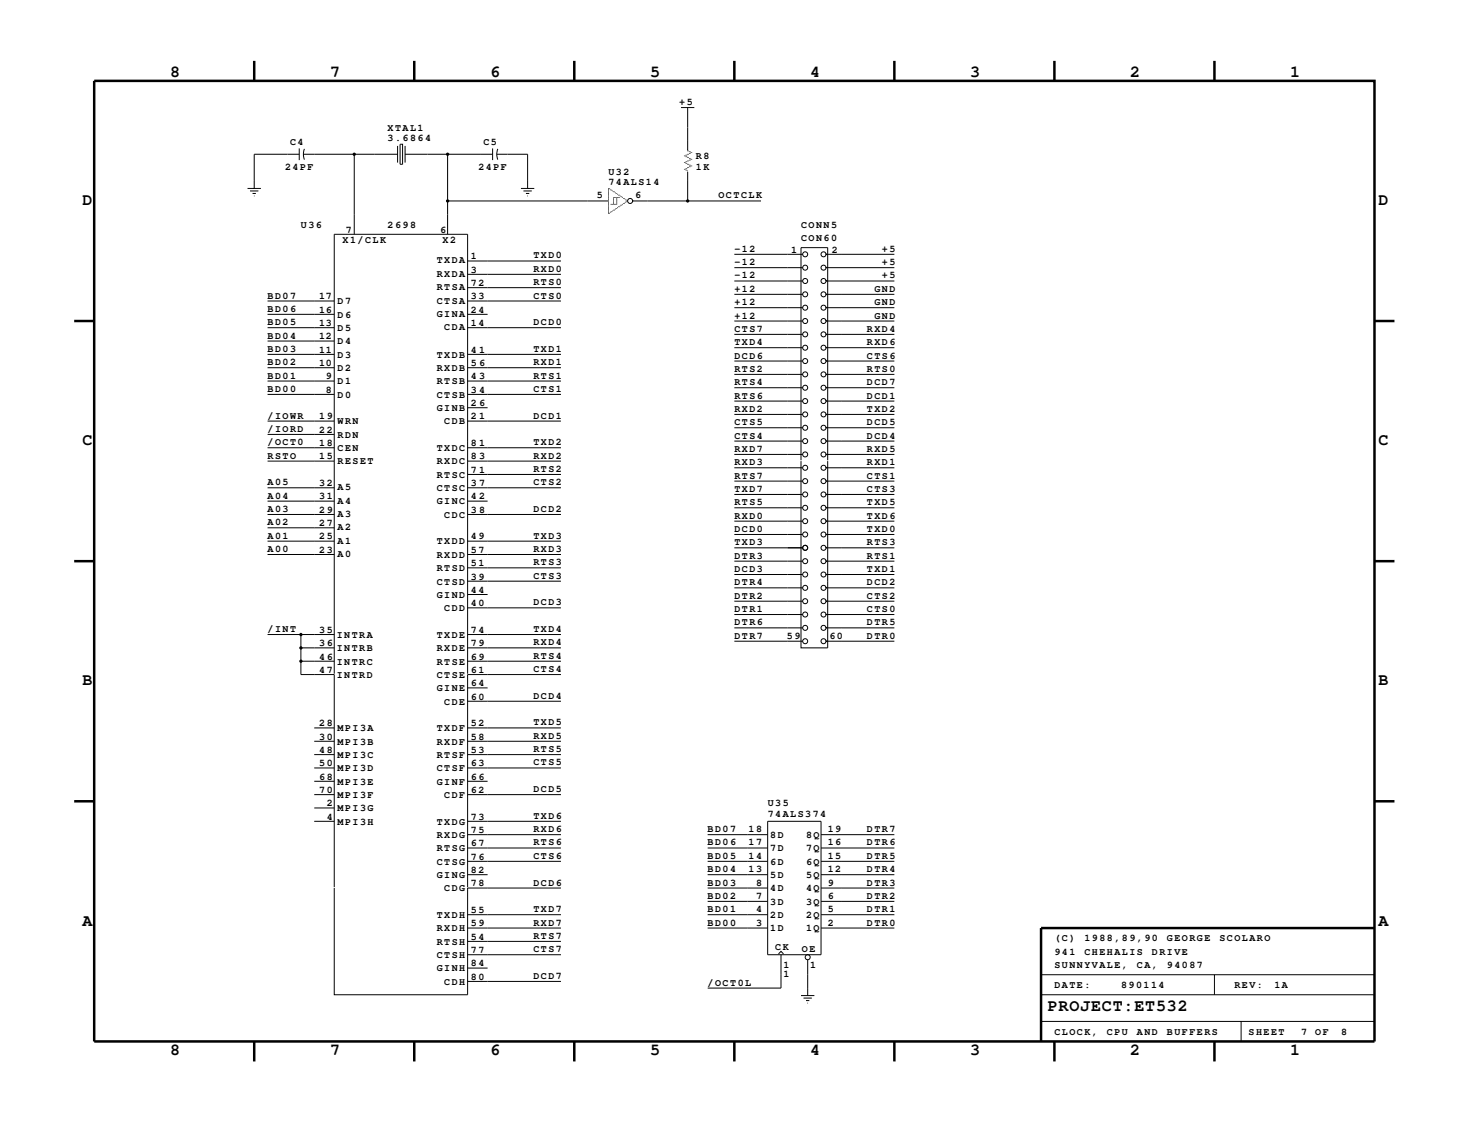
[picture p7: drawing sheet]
<svg xmlns="http://www.w3.org/2000/svg" width="279mm" height="216mm" viewBox="0 0 279 216" stroke-linecap="round" stroke-linejoin="round" font-family="sans-serif">
<g fill="none" stroke="#000" stroke-width=".48">
<path d="M17.9 15.4h243.9v182.9h-243.9zM48.4 11.6v3.8M78.9 11.6v3.8M109.4 11.6v3.8M139.9 11.6v3.8M170.3 11.6v3.8M200.8 11.6v3.8M231.3 11.6v3.8M14.1 61.1h3.8M261.8 61.1h3.8M14.1 106.8h3.8M261.8 106.8h3.8"/>
<path d="M14.1 152.6h3.8M261.8 152.6h3.8M261.8 176.7h-63.5v21.6M48.4 198.3v3.8M78.9 198.3v3.8M109.4 198.3v3.8M139.9 198.3v3.8M170.3 198.3v3.8M200.8 198.3v3.8M231.3 198.3v3.8"/>
</g>
<g fill="none" stroke="#000" stroke-width=".19">
<path d="M47.1 35.9h2.6M47.6 36.4h1.6M48.1 36.8h.6M57 28.3v2.2M57 29.4h-8.6v6.5M57.8 29.4h17.9M58 28.3a2.86 2.86 0 0 0 0 2.1M67.5 29.4v15.2M75.7 27.8v3.2M76.2 27.5h.5v3.8h-.5zM77.2 29.4h16.6M77.2 27.8v3.2"/>
<path d="M85.2 29.4v15.2M85.2 38.3h30.5M93.8 28.3v2.2M94.6 29.4h5.9v6.5M94.8 28.3a2.86 2.86 0 0 0 0 2.1M99.2 35.9h2.6M99.7 36.4h1.6M100.2 36.8h.6M120.5 38.3a.48 .48 0 0 0-.6-.5 .48 .48 0 0 0-.3 .8 .48 .48 0 0 0 .8-.1l.1-.2h24.4M129.7 20.5h2.5M131 20.5v8.1M131 32.7v5.6"/>
<path d="M51 59.8h12.7M51 57.3h12.7M89.1 59.8h3.8M89.1 57.3h17.7M89.1 54.8h17.7M89.1 52.2h17.7M89.1 49.7h17.7M139.9 58.6h13M139.9 56h13M139.9 53.5h13M139.9 51h13M139.9 48.4h13"/>
<path d="M157.3 58.6a.48 .48 0 0 0-.6-.5 .48 .48 0 0 0-.2 .8 .48 .48 0 0 0 .8-.1v-.2h13M157.3 56a.48 .48 0 0 0-.6-.4 .48 .48 0 0 0-.2 .7 .48 .48 0 0 0 .8 0v-.3h13M157.3 53.5a.48 .48 0 0 0-.6-.4 .48 .48 0 0 0-.2 .7 .48 .48 0 0 0 .8-.1v-.2h13M157.3 51a.48 .48 0 0 0-.6-.5 .48 .48 0 0 0-.2 .8 .48 .48 0 0 0 .8-.1v-.2h13M157.3 48.4a.48 .48 0 0 0-.6-.4 .48 .48 0 0 0-.2 .7 .48 .48 0 0 0 .8 0v-.3h13M51 75.1h12.7M51 72.5h12.7M51 70h12.7M51 67.5h12.7M51 64.9h12.7M51 62.4h12.7M89.1 75.1h17.7"/>
<path d="M89.1 72.5h17.7M89.1 70h17.7M89.1 67.5h17.7M89.1 62.4h17.7M89.1 77.6h3.8M139.9 78.9h13M139.9 76.4h13M139.9 73.8h13M139.9 71.3h13M139.9 68.7h13M139.9 66.2h13M139.9 63.7h13"/>
<path d="M139.9 61.1h13M157.3 78.9a.48 .48 0 0 0-.6-.4 .48 .48 0 0 0-.2 .7 .48 .48 0 0 0 .8-.1v-.2h13M157.3 76.4a.48 .48 0 0 0-.6-.5 .48 .48 0 0 0-.2 .8 .48 .48 0 0 0 .8-.1v-.2h13M157.3 73.8a.48 .48 0 0 0-.6-.4 .48 .48 0 0 0-.2 .7 .48 .48 0 0 0 .8 0v-.3h13M157.3 71.3a.48 .48 0 0 0-.6-.5 .48 .48 0 0 0-.2 .8 .48 .48 0 0 0 .8-.1v-.2h13M157.3 68.7a.48 .48 0 0 0-.6-.4 .48 .48 0 0 0-.2 .7 .48 .48 0 0 0 .8 0v-.3h13M157.3 66.2a.48 .48 0 0 0-.6-.4 .48 .48 0 0 0-.2 .7 .48 .48 0 0 0 .8-.1v-.2h13M157.3 63.7a.48 .48 0 0 0-.6-.5 .48 .48 0 0 0-.2 .8 .48 .48 0 0 0 .8-.1v-.2h13M157.3 61.1a.48 .48 0 0 0-.6-.4 .48 .48 0 0 0-.2 .7 .48 .48 0 0 0 .8 0v-.3h13M51 87.8h12.7M51 85.2h12.7M51 82.7h12.7"/>
<path d="M51 80.2h12.7M51 97.9h12.7M51 95.4h12.7M51 92.9h12.7M89.1 87.8h17.7M89.1 85.2h17.7M89.1 80.2h17.7M89.1 97.9h17.7M89.1 95.4h3.8M89.1 92.9h17.7M89.1 90.3h17.7M139.9 99.2h13"/>
<path d="M139.9 96.7h13M139.9 94.1h13M139.9 91.6h13M139.9 89.1h13M139.9 86.5h13M139.9 84h13M139.9 81.4h13M152.6 87.8v35.5h5v-35.5M152.6 87.6v-40.5h5v40.5M157.3 99.2a.48 .48 0 0 0-.6-.4 .48 .48 0 0 0-.2 .7 .48 .48 0 0 0 .8 0v-.3h13M157.3 96.7a.48 .48 0 0 0-.6-.5 .48 .48 0 0 0-.2 .8 .48 .48 0 0 0 .8-.1v-.2h13M157.3 94.1a.48 .48 0 0 0-.6-.4 .48 .48 0 0 0-.2 .7 .48 .48 0 0 0 .8 0v-.3h13"/>
<path d="M157.3 91.6a.48 .48 0 0 0-.6-.4 .48 .48 0 0 0-.2 .7 .48 .48 0 0 0 .8-.1v-.2h13M157.3 89.1a.48 .48 0 0 0-.6-.5 .48 .48 0 0 0-.2 .8 .48 .48 0 0 0 .8-.1v-.2h13M157.3 86.5a.48 .48 0 0 0-.6-.4 .48 .48 0 0 0-.2 .7 .48 .48 0 0 0 .8 0v-.3h13M157.3 84a.48 .48 0 0 0-.6-.5 .48 .48 0 0 0-.2 .8 .48 .48 0 0 0 .8-.1v-.2h13M157.3 81.4a.48 .48 0 0 0-.6-.4 .48 .48 0 0 0-.2 .7 .48 .48 0 0 0 .8 0v-.3h13M51 105.6h12.7M51 103h12.7M51 100.5h12.7M89.1 105.6h17.7M89.1 103h17.7M89.1 115.7h17.7M89.1 110.6h17.7"/>
<path d="M89.1 108.1h17.7M89.1 113.2h3.8M139.9 119.5h13M139.9 117h13M139.9 114.5h13M139.9 111.9h13M139.9 109.4h13M139.9 106.8h13M139.9 104.3h13M139.9 101.8h13M157.3 104.3a.48 .48 0 0 0-.6-.4 .48 .48 0 0 0-.2 .7 .48 .48 0 0 0 .8-.1v-.2h13M157.3 101.8a.48 .48 0 0 0-.6-.5 .48 .48 0 0 0-.2 .8 .48 .48 0 0 0 .8-.1v-.2h13"/>
<path d="M157.3 109.4a.48 .48 0 0 0-.6-.5 .48 .48 0 0 0-.2 .8 .48 .48 0 0 0 .8-.1v-.2h13M157.3 111.9a.48 .48 0 0 0-.6-.4 .48 .48 0 0 0-.2 .7 .48 .48 0 0 0 .8 0v-.3h13M157.3 114.5a.48 .48 0 0 0-.6-.5 .48 .48 0 0 0-.2 .8 .48 .48 0 0 0 .8-.1v-.2h13M157.3 117a.48 .48 0 0 0-.6-.4 .48 .48 0 0 0-.2 .7 .48 .48 0 0 0 .8-.1v-.2h13M157.3 119.5a.48 .48 0 0 0-.6-.4 .48 .48 0 0 0-.2 .7 .48 .48 0 0 0 .8 0v-.3h13M157.3 106.8a.48 .48 0 0 0-.6-.4 .48 .48 0 0 0-.2 .7 .48 .48 0 0 0 .8 0v-.3h13M51 120.8h12.7M57.3 120.8v5.1M57.3 125.9v2.5h6.4v40.5M57.3 123.3h6.4M57.3 125.9h6.4M59.8 138.6h3.9"/>
<path d="M63.7 128.3v-83.7h25.4v83.7M89.1 123.3h17.7M89.1 125.9h17.7M89.1 120.8h17.7M89.1 133.5h17.7M89.1 138.6h17.7M89.1 131h3.8M106.8 128.4h-17.7v40.5M139.9 122.1h13M157.3 122.1a.48 .48 0 0 0-.6-.5 .48 .48 0 0 0-.2 .8 .48 .48 0 0 0 .8-.1v-.2h13M59.8 151.3h3.9M59.8 146.2h3.9"/>
<path d="M59.8 143.7h3.9M59.8 141.1h3.9M59.8 156.4h3.9M59.8 148.7h3.9M59.8 153.8h3.9M89.1 151.3h17.7M89.1 146.2h17.7M89.1 143.7h17.7M89.1 141.1h17.7M89.1 158.9h17.7M89.1 156.4h17.7M89.1 148.7h3.8"/>
<path d="M134.8 158.9h11.4M146.2 156.4h10.2v25.4h-10.2zM156.4 158.9h13.9M63.7 169.1v20.3h25.4v-20.3h17.7M89.1 164h17.7M89.1 161.4h17.7M89.1 179.2h17.7M89.1 176.7h17.7M89.1 174.1h17.7M89.1 166.5h3.8M134.8 169.1h11.4M134.8 164h11.4"/>
<path d="M134.8 161.4h11.4M134.8 176.7h11.4M134.8 174.1h11.4M134.8 171.6h11.4M134.8 166.5h11.4M156.4 169.1h13.9M156.4 164h13.9M156.4 161.4h13.9M156.4 176.7h13.9M156.4 174.1h13.9M156.4 171.6h13.9M156.4 166.5h13.9"/>
<path d="M89.1 186.8h17.7M89.1 181.8h17.7M89.1 184.3h3.8M148.3 181.6l.4-.5 .5 .5M148.7 181.8v6.3h-13.9M152.6 189.5h2.5M153 190h1.6M153.5 190.5h.6M153.8 182.7v6.8M198.3 194.5h63.5M198.3 189.4h63.5M198.3 185.6h63.5"/>
<path d="M231.3 185.6v3.8M236.4 194.5v3.8"/>
<circle cx="153.4" cy="53.5" r=".48"/>
<circle cx="153.4" cy="56" r=".48"/>
<circle cx="153.4" cy="58.6" r=".48"/>
<circle cx="153.4" cy="48.4" r=".48"/>
<circle cx="153.4" cy="51" r=".48"/>
<circle cx="153.4" cy="61.1" r=".48"/>
<circle cx="153.4" cy="63.7" r=".48"/>
<circle cx="153.4" cy="66.2" r=".48"/>
<circle cx="153.4" cy="78.9" r=".48"/>
<circle cx="153.4" cy="73.8" r=".48"/>
<circle cx="153.4" cy="71.3" r=".48"/>
<circle cx="153.4" cy="68.7" r=".48"/>
<circle cx="153.4" cy="76.4" r=".48"/>
<circle cx="153.4" cy="91.6" r=".48"/>
<circle cx="153.4" cy="94.1" r=".48"/>
<circle cx="153.4" cy="84" r=".48"/>
<circle cx="153.4" cy="99.2" r=".48"/>
<circle cx="153.4" cy="89.1" r=".48"/>
<circle cx="153.4" cy="86.5" r=".48"/>
<circle cx="153.4" cy="81.4" r=".48"/>
<circle cx="153.4" cy="96.7" r=".48"/>
<circle cx="153.4" cy="117" r=".48"/>
<circle cx="153.4" cy="101.8" r=".48"/>
<circle cx="153.4" cy="104.3" r=".48"/>
<circle cx="153.4" cy="111.9" r=".48"/>
<circle cx="153.4" cy="119.5" r=".48"/>
<circle cx="153.4" cy="114.5" r=".48"/>
<circle cx="153.4" cy="106.8" r=".48"/>
<circle cx="153.4" cy="109.4" r=".48"/>
<circle cx="153.4" cy="122.1" r=".48"/>
<circle cx="153.8" cy="182.2" r=".48"/>
</g>
<g fill="#000">
<circle cx="48.4" cy="37.3" r=".08"/>
<circle cx="67.5" cy="29.4" r=".32"/>
<circle cx="85.2" cy="38.3" r=".32"/>
<circle cx="85.2" cy="29.4" r=".32"/>
<circle cx="100.5" cy="37.3" r=".08"/>
<circle cx="115.7" cy="38.3" r=".08"/>
<circle cx="115.9" cy="36.2" r=".08"/>
<circle cx="115.9" cy="36.5" r=".08"/>
<circle cx="115.9" cy="37.1" r=".08"/>
<circle cx="115.9" cy="38.4" r=".08"/>
<circle cx="115.9" cy="35.9" r=".08"/>
<circle cx="115.9" cy="36" r=".08"/>
<circle cx="115.9" cy="36.4" r=".08"/>
<circle cx="115.9" cy="36.7" r=".08"/>
<circle cx="115.9" cy="36.8" r=".08"/>
<circle cx="115.9" cy="37" r=".08"/>
<circle cx="115.9" cy="37.3" r=".08"/>
<circle cx="115.9" cy="37.5" r=".08"/>
<circle cx="115.9" cy="37.6" r=".08"/>
<circle cx="115.9" cy="37.9" r=".08"/>
<circle cx="115.9" cy="38.1" r=".08"/>
<circle cx="115.9" cy="38.3" r=".08"/>
<circle cx="115.9" cy="38.6" r=".08"/>
<circle cx="115.9" cy="38.7" r=".08"/>
<circle cx="115.9" cy="38.9" r=".08"/>
<circle cx="115.9" cy="39.1" r=".08"/>
<circle cx="115.9" cy="39.2" r=".08"/>
<circle cx="115.9" cy="39.4" r=".08"/>
<circle cx="115.9" cy="39.5" r=".08"/>
<circle cx="115.9" cy="39.7" r=".08"/>
<circle cx="115.9" cy="39.8" r=".08"/>
<circle cx="115.9" cy="37.8" r=".08"/>
<circle cx="116" cy="35.9" r=".08"/>
<circle cx="116.2" cy="36" r=".08"/>
<circle cx="116.4" cy="36.2" r=".08"/>
<circle cx="116.4" cy="38.9" r=".08"/>
<circle cx="116.5" cy="38.9" r=".08"/>
<circle cx="116.5" cy="36.2" r=".08"/>
<circle cx="116.7" cy="36.4" r=".08"/>
<circle cx="116.7" cy="38.9" r=".08"/>
<circle cx="116.8" cy="36.5" r=".08"/>
<circle cx="116.8" cy="37.6" r=".08"/>
<circle cx="116.8" cy="37.9" r=".08"/>
<circle cx="116.8" cy="38.6" r=".08"/>
<circle cx="116.8" cy="38.7" r=".08"/>
<circle cx="116.8" cy="38.9" r=".08"/>
<circle cx="116.8" cy="37.8" r=".08"/>
<circle cx="116.8" cy="38.1" r=".08"/>
<circle cx="116.8" cy="38.3" r=".08"/>
<circle cx="116.8" cy="38.4" r=".08"/>
<circle cx="117" cy="38.9" r=".08"/>
<circle cx="117" cy="36.5" r=".08"/>
<circle cx="117" cy="37.6" r=".08"/>
<circle cx="117.2" cy="38.9" r=".08"/>
<circle cx="117.2" cy="39.8" r=".08"/>
<circle cx="117.2" cy="36.7" r=".08"/>
<circle cx="117.2" cy="37.6" r=".08"/>
<circle cx="117.3" cy="38.9" r=".08"/>
<circle cx="117.3" cy="36.8" r=".08"/>
<circle cx="117.3" cy="39.7" r=".08"/>
<circle cx="117.3" cy="37.6" r=".08"/>
<circle cx="117.5" cy="39.7" r=".08"/>
<circle cx="117.5" cy="37.6" r=".08"/>
<circle cx="117.5" cy="38.3" r=".08"/>
<circle cx="117.5" cy="38.4" r=".08"/>
<circle cx="117.5" cy="38.6" r=".08"/>
<circle cx="117.5" cy="38.9" r=".08"/>
<circle cx="117.5" cy="36.8" r=".08"/>
<circle cx="117.5" cy="37.8" r=".08"/>
<circle cx="117.5" cy="37.9" r=".08"/>
<circle cx="117.5" cy="38.1" r=".08"/>
<circle cx="117.5" cy="38.7" r=".08"/>
<circle cx="117.6" cy="37" r=".08"/>
<circle cx="117.6" cy="39.5" r=".08"/>
<circle cx="117.6" cy="37.6" r=".08"/>
<circle cx="117.8" cy="37.6" r=".08"/>
<circle cx="117.8" cy="37.1" r=".08"/>
<circle cx="117.8" cy="39.4" r=".08"/>
<circle cx="118" cy="39.4" r=".08"/>
<circle cx="118" cy="37.6" r=".08"/>
<circle cx="118" cy="37.1" r=".08"/>
<circle cx="118.1" cy="39.2" r=".08"/>
<circle cx="118.1" cy="37.3" r=".08"/>
<circle cx="118.3" cy="37.5" r=".08"/>
<circle cx="118.3" cy="39.1" r=".08"/>
<circle cx="118.4" cy="37.5" r=".08"/>
<circle cx="118.4" cy="39.1" r=".08"/>
<circle cx="118.6" cy="38.9" r=".08"/>
<circle cx="118.6" cy="37.6" r=".08"/>
<circle cx="118.7" cy="37.8" r=".08"/>
<circle cx="118.7" cy="38.7" r=".08"/>
<circle cx="118.9" cy="37.8" r=".08"/>
<circle cx="118.9" cy="38.7" r=".08"/>
<circle cx="119.1" cy="38.6" r=".08"/>
<circle cx="119.1" cy="37.9" r=".08"/>
<circle cx="119.2" cy="38.1" r=".08"/>
<circle cx="119.2" cy="38.4" r=".08"/>
<circle cx="119.4" cy="38.1" r=".08"/>
<circle cx="119.4" cy="38.4" r=".08"/>
<circle cx="119.5" cy="38.3" r=".08"/>
<circle cx="130.3" cy="31" r=".08"/>
<circle cx="130.3" cy="29.7" r=".08"/>
<circle cx="130.3" cy="32.2" r=".08"/>
<circle cx="130.5" cy="32.2" r=".08"/>
<circle cx="130.5" cy="29.7" r=".08"/>
<circle cx="130.5" cy="31" r=".08"/>
<circle cx="130.7" cy="30.8" r=".08"/>
<circle cx="130.7" cy="32.1" r=".08"/>
<circle cx="130.7" cy="29.5" r=".08"/>
<circle cx="130.7" cy="29.8" r=".08"/>
<circle cx="130.7" cy="31.1" r=".08"/>
<circle cx="130.7" cy="32.4" r=".08"/>
<circle cx="130.8" cy="32.4" r=".08"/>
<circle cx="130.8" cy="32.1" r=".08"/>
<circle cx="130.8" cy="30.8" r=".08"/>
<circle cx="130.8" cy="31.1" r=".08"/>
<circle cx="130.8" cy="29.5" r=".08"/>
<circle cx="130.8" cy="29.8" r=".08"/>
<circle cx="131" cy="38.3" r=".32"/>
<circle cx="131" cy="30" r=".08"/>
<circle cx="131" cy="30.6" r=".08"/>
<circle cx="131" cy="28.6" r=".08"/>
<circle cx="131" cy="28.7" r=".08"/>
<circle cx="131" cy="29.4" r=".08"/>
<circle cx="131" cy="31.9" r=".08"/>
<circle cx="131" cy="31.3" r=".08"/>
<circle cx="131" cy="32.5" r=".08"/>
<circle cx="131.1" cy="31.9" r=".08"/>
<circle cx="131.1" cy="30.6" r=".08"/>
<circle cx="131.1" cy="28.7" r=".08"/>
<circle cx="131.1" cy="31.3" r=".08"/>
<circle cx="131.1" cy="29.4" r=".08"/>
<circle cx="131.1" cy="30" r=".08"/>
<circle cx="131.3" cy="29.2" r=".08"/>
<circle cx="131.3" cy="30.2" r=".08"/>
<circle cx="131.3" cy="31.7" r=".08"/>
<circle cx="131.3" cy="28.9" r=".08"/>
<circle cx="131.3" cy="31.4" r=".08"/>
<circle cx="131.3" cy="30.5" r=".08"/>
<circle cx="131.4" cy="31.4" r=".08"/>
<circle cx="131.4" cy="29.2" r=".08"/>
<circle cx="131.4" cy="30.2" r=".08"/>
<circle cx="131.4" cy="31.7" r=".08"/>
<circle cx="131.4" cy="28.9" r=".08"/>
<circle cx="131.4" cy="30.5" r=".08"/>
<circle cx="131.6" cy="29.1" r=".08"/>
<circle cx="131.6" cy="30.3" r=".08"/>
<circle cx="131.6" cy="31.6" r=".08"/>
<circle cx="131.8" cy="29.1" r=".08"/>
<circle cx="131.8" cy="31.6" r=".08"/>
<circle cx="131.8" cy="30.3" r=".08"/>
<circle cx="115.9" cy="40.6" r=".08"/>
<circle cx="115.9" cy="40" r=".08"/>
<circle cx="115.9" cy="40.2" r=".08"/>
<circle cx="115.9" cy="40.5" r=".08"/>
<circle cx="115.9" cy="40.3" r=".08"/>
<circle cx="116" cy="40.6" r=".08"/>
<circle cx="116.2" cy="40.5" r=".08"/>
<circle cx="116.4" cy="40.3" r=".08"/>
<circle cx="116.5" cy="40.3" r=".08"/>
<circle cx="116.7" cy="40.2" r=".08"/>
<circle cx="116.8" cy="40" r=".08"/>
<circle cx="117" cy="40" r=".08"/>
<circle cx="57.3" cy="123.3" r=".32"/>
<circle cx="57.3" cy="120.8" r=".32"/>
<circle cx="57.3" cy="125.9" r=".32"/>
<circle cx="153.8" cy="191" r=".08"/>
</g>
<g font-size="3.2">
<text x="32.4" y="14.6">8</text>
<text x="62.9" y="14.6">7</text>
<text x="93.3" y="14.6">6</text>
<text x="123.8" y="14.6">5</text>
<text x="154.3" y="14.6">4</text>
<text x="184.8" y="14.6">3</text>
<text x="215.3" y="14.6">2</text>
<text x="245.7" y="14.6">1</text>
<text x="15.7" y="39.1">D</text>
<text x="262.6" y="39.1">D</text>
<text x="15.7" y="84.8">C</text>
<text x="262.6" y="84.8">C</text>
<text x="15.7" y="130.5">B</text>
<text x="262.6" y="130.5">B</text>
<text x="15.7" y="176.2">A</text>
<text x="262.6" y="176.2">A</text>
<text x="199.5" y="192.6">PROJECT:ET532</text>
<text x="32.4" y="200.8">8</text>
<text x="62.9" y="200.8">7</text>
<text x="93.3" y="200.8">6</text>
<text x="123.8" y="200.8">5</text>
<text x="154.3" y="200.8">4</text>
<text x="184.8" y="200.8">3</text>
<text x="215.3" y="200.8">2</text>
<text x="245.7" y="200.8">1</text>
</g>
<g font-size="1.9">
<text x="129.4" y="20">+5</text>
<text x="55.2" y="27.6">C4</text>
<text x="73.8" y="24.9">XTAL1</text>
<text x="73.8" y="26.8">3.6864</text>
<text x="92.1" y="27.6">C5</text>
<text x="54.3" y="32.4">24PF</text>
<text x="91.1" y="32.4">24PF</text>
<text x="115.9" y="35.2">74ALS14</text>
<text x="115.9" y="33.3">U32</text>
<text x="132.6" y="30.3">R8</text>
<text x="132.6" y="32.4">1K</text>
<text x="113.7" y="37.8">5</text>
<text x="121" y="37.8">6</text>
<text x="136.8" y="37.8">OCTCLK</text>
<text x="57.3" y="43.3">U36</text>
<text x="65.2" y="46.4">X1/CLK</text>
<text x="65.9" y="44.3">7</text>
<text x="73.8" y="43.3">2698</text>
<text x="83.8" y="44.3">6</text>
<text x="84.3" y="46.4">X2</text>
<text x="139.9" y="47.9">-12</text>
<text x="152.6" y="45.9">CON60</text>
<text x="152.6" y="43.3">CONN5</text>
<text x="168" y="47.9">+5</text>
<text x="83.2" y="50.2">TXDA</text>
<text x="83.2" y="52.7">RXDA</text>
<text x="89.7" y="49.4">1</text>
<text x="89.7" y="51.9">3</text>
<text x="101.6" y="49.2">TXD0</text>
<text x="101.6" y="51.8">RXD0</text>
<text x="139.9" y="53">-12</text>
<text x="139.9" y="50.5">-12</text>
<text x="150.7" y="48.1">1</text>
<text x="158.4" y="48.1">2</text>
<text x="168" y="50.5">+5</text>
<text x="168" y="53">+5</text>
<text x="51" y="56.8">BD07</text>
<text x="51" y="59.4">BD06</text>
<text x="60.8" y="57">17</text>
<text x="60.8" y="59.5">16</text>
<text x="64.3" y="57.9">D7</text>
<text x="83.2" y="55.2">RTSA</text>
<text x="83.2" y="57.8">CTSA</text>
<text x="89.7" y="54.5">72</text>
<text x="89.7" y="57">33</text>
<text x="89.7" y="59.5">24</text>
<text x="101.6" y="54.3">RTS0</text>
<text x="101.6" y="56.8">CTS0</text>
<text x="139.9" y="58.1">+12</text>
<text x="139.9" y="55.6">+12</text>
<text x="166.5" y="58.1">GND</text>
<text x="166.5" y="55.6">GND</text>
<text x="51" y="61.9">BD05</text>
<text x="51" y="64.5">BD04</text>
<text x="60.8" y="62.1">13</text>
<text x="60.8" y="64.6">12</text>
<text x="64.3" y="60.5">D6</text>
<text x="64.3" y="63">D5</text>
<text x="64.3" y="65.6">D4</text>
<text x="83.2" y="60.3">GINA</text>
<text x="84.6" y="62.9">CDA</text>
<text x="89.7" y="62.1">14</text>
<text x="101.6" y="61.9">DCD0</text>
<text x="139.9" y="60.6">+12</text>
<text x="139.9" y="63.2">CTS7</text>
<text x="139.9" y="65.7">TXD4</text>
<text x="165.1" y="65.7">RXD6</text>
<text x="165.1" y="63.2">RXD4</text>
<text x="166.5" y="60.6">GND</text>
<text x="51" y="67">BD03</text>
<text x="51" y="69.5">BD02</text>
<text x="60.8" y="67.2">11</text>
<text x="60.8" y="69.7">10</text>
<text x="64.3" y="68.1">D3</text>
<text x="64.3" y="70.6">D2</text>
<text x="83.2" y="68.1">TXDB</text>
<text x="83.2" y="70.6">RXDB</text>
<text x="89.7" y="67.2">4</text>
<text x="89.7" y="69.7">5</text>
<text x="91.3" y="67.2">1</text>
<text x="91.3" y="69.7">6</text>
<text x="101.6" y="67">TXD1</text>
<text x="101.6" y="69.5">RXD1</text>
<text x="139.9" y="68.3">DCD6</text>
<text x="139.9" y="70.8">RTS2</text>
<text x="165.1" y="68.3">CTS6</text>
<text x="165.1" y="70.8">RTS0</text>
<text x="51" y="72.1">BD01</text>
<text x="51" y="74.6">BD00</text>
<text x="62.1" y="72.2">9</text>
<text x="62.1" y="74.8">8</text>
<text x="64.3" y="73.2">D1</text>
<text x="64.3" y="75.7">D0</text>
<text x="83.2" y="73.2">RTSB</text>
<text x="83.2" y="75.7">CTSB</text>
<text x="89.7" y="72.2">4</text>
<text x="89.7" y="74.8">3</text>
<text x="89.7" y="77.3">2</text>
<text x="91.3" y="72.2">3</text>
<text x="91.3" y="74.8">4</text>
<text x="91.3" y="77.3">6</text>
<text x="101.6" y="74.6">CTS1</text>
<text x="101.6" y="72.1">RTS1</text>
<text x="139.9" y="73.3">RTS4</text>
<text x="139.9" y="75.9">RTS6</text>
<text x="165.1" y="75.9">DCD1</text>
<text x="165.1" y="73.3">DCD7</text>
<text x="51" y="82.2">/IORD</text>
<text x="51" y="79.7">/IOWR</text>
<text x="60.8" y="79.9">19</text>
<text x="60.8" y="82.4">22</text>
<text x="64.3" y="80.8">WRN</text>
<text x="64.3" y="83.3">RDN</text>
<text x="83.2" y="78.3">GINB</text>
<text x="84.6" y="80.8">CDB</text>
<text x="89.7" y="79.9">2</text>
<text x="91.3" y="79.9">1</text>
<text x="101.6" y="79.7">DCD1</text>
<text x="139.9" y="81">CTS5</text>
<text x="139.9" y="83.5">CTS4</text>
<text x="139.9" y="78.4">RXD2</text>
<text x="165.1" y="81">DCD5</text>
<text x="165.1" y="78.4">TXD2</text>
<text x="165.1" y="83.5">DCD4</text>
<text x="51" y="84.8">/OCT0</text>
<text x="51" y="87.3">RSTO</text>
<text x="60.8" y="84.9">18</text>
<text x="60.8" y="87.5">15</text>
<text x="64.3" y="85.9">CEN</text>
<text x="64.3" y="88.4">RESET</text>
<text x="83.2" y="85.9">TXDC</text>
<text x="83.2" y="88.4">RXDC</text>
<text x="89.7" y="84.9">8</text>
<text x="89.7" y="87.5">8</text>
<text x="91.3" y="84.9">1</text>
<text x="91.3" y="87.5">3</text>
<text x="101.6" y="84.8">TXD2</text>
<text x="101.6" y="87.3">RXD2</text>
<text x="101.6" y="89.9">RTS2</text>
<text x="139.9" y="86">RXD7</text>
<text x="139.9" y="88.6">RXD3</text>
<text x="165.1" y="88.6">RXD1</text>
<text x="165.1" y="86">RXD5</text>
<text x="51" y="94.9">A04</text>
<text x="51" y="92.4">A05</text>
<text x="60.8" y="92.6">32</text>
<text x="60.8" y="95.1">31</text>
<text x="64.3" y="93.3">A5</text>
<text x="64.3" y="95.9">A4</text>
<text x="83.2" y="91">RTSC</text>
<text x="83.2" y="93.5">CTSC</text>
<text x="89.7" y="90">7</text>
<text x="89.7" y="92.6">3</text>
<text x="89.7" y="95.1">4</text>
<text x="91.3" y="90">1</text>
<text x="91.3" y="92.6">7</text>
<text x="91.3" y="95.1">2</text>
<text x="101.6" y="92.4">CTS2</text>
<text x="139.9" y="91.1">RTS7</text>
<text x="139.9" y="93.7">TXD7</text>
<text x="165.1" y="93.7">CTS3</text>
<text x="165.1" y="91.1">CTS1</text>
<text x="51" y="100">A02</text>
<text x="51" y="97.5">A03</text>
<text x="60.8" y="97.6">29</text>
<text x="60.8" y="100.2">27</text>
<text x="64.3" y="98.4">A3</text>
<text x="64.3" y="101">A2</text>
<text x="83.2" y="96">GINC</text>
<text x="84.6" y="98.6">CDC</text>
<text x="89.7" y="97.6">3</text>
<text x="91.3" y="97.6">8</text>
<text x="101.6" y="97.5">DCD2</text>
<text x="139.9" y="96.2">RTS5</text>
<text x="139.9" y="98.7">RXD0</text>
<text x="139.9" y="101.3">DCD0</text>
<text x="165.1" y="101.3">TXD0</text>
<text x="165.1" y="98.7">TXD6</text>
<text x="165.1" y="96.2">TXD5</text>
<text x="51" y="105.1">A00</text>
<text x="51" y="102.6">A01</text>
<text x="60.8" y="102.7">25</text>
<text x="60.8" y="105.3">23</text>
<text x="64.3" y="103.5">A1</text>
<text x="64.3" y="106">A0</text>
<text x="83.2" y="103.7">TXDD</text>
<text x="83.2" y="106.2">RXDD</text>
<text x="89.7" y="102.7">49</text>
<text x="89.7" y="105.3">57</text>
<text x="89.7" y="107.8">51</text>
<text x="101.6" y="102.6">TXD3</text>
<text x="101.6" y="105.1">RXD3</text>
<text x="101.6" y="107.6">RTS3</text>
<text x="139.9" y="103.8">TXD3</text>
<text x="139.9" y="106.4">DTR3</text>
<text x="165.1" y="106.4">RTS1</text>
<text x="165.1" y="103.8">RTS3</text>
<text x="83.2" y="108.7">RTSD</text>
<text x="83.2" y="111.3">CTSD</text>
<text x="83.2" y="113.8">GIND</text>
<text x="89.7" y="110.3">39</text>
<text x="89.7" y="112.9">44</text>
<text x="101.6" y="110.2">CTS3</text>
<text x="139.9" y="108.9">DCD3</text>
<text x="139.9" y="111.4">DTR4</text>
<text x="139.9" y="114">DTR2</text>
<text x="165.1" y="114">CTS2</text>
<text x="165.1" y="111.4">DCD2</text>
<text x="165.1" y="108.9">TXD1</text>
<text x="84.6" y="116.4">CDD</text>
<text x="89.7" y="115.4">40</text>
<text x="101.6" y="115.3">DCD3</text>
<text x="139.9" y="116.5">DTR1</text>
<text x="139.9" y="119.1">DTR6</text>
<text x="165.1" y="119.1">DTR5</text>
<text x="165.1" y="116.5">CTS0</text>
<text x="51" y="120.3">/INT</text>
<text x="60.8" y="120.5">35</text>
<text x="60.8" y="123">36</text>
<text x="60.8" y="125.6">46</text>
<text x="64.1" y="121.4">INTRA</text>
<text x="64.1" y="124">INTRB</text>
<text x="83.2" y="121.4">TXDE</text>
<text x="83.2" y="124">RXDE</text>
<text x="89.7" y="120.5">74</text>
<text x="89.7" y="123">79</text>
<text x="89.7" y="125.6">69</text>
<text x="101.6" y="120.3">TXD4</text>
<text x="101.6" y="122.9">RXD4</text>
<text x="101.6" y="125.4">RTS4</text>
<text x="139.9" y="121.6">DTR7</text>
<text x="149.9" y="121.6">59</text>
<text x="158" y="121.6">60</text>
<text x="165.1" y="121.6">DTR0</text>
<text x="60.8" y="128.1">47</text>
<text x="64.1" y="126.5">INTRC</text>
<text x="64.1" y="129.1">INTRD</text>
<text x="83.2" y="126.5">RTSE</text>
<text x="83.2" y="129.1">CTSE</text>
<text x="83.2" y="131.6">GINE</text>
<text x="89.7" y="128.1">61</text>
<text x="89.7" y="130.7">64</text>
<text x="101.6" y="128">CTS4</text>
<text x="84.6" y="134.1">CDE</text>
<text x="89.7" y="133.2">60</text>
<text x="101.6" y="133">DCD4</text>
<text x="60.8" y="138.3">28</text>
<text x="60.8" y="140.8">30</text>
<text x="60.8" y="143.4">48</text>
<text x="64.3" y="139.2">MPI3A</text>
<text x="64.3" y="141.8">MPI3B</text>
<text x="83.2" y="139.2">TXDF</text>
<text x="83.2" y="141.8">RXDF</text>
<text x="89.7" y="138.3">52</text>
<text x="89.7" y="140.8">58</text>
<text x="89.7" y="143.4">53</text>
<text x="101.6" y="138.1">TXD5</text>
<text x="101.6" y="140.7">RXD5</text>
<text x="101.6" y="143.2">RTS5</text>
<text x="60.8" y="145.9">50</text>
<text x="60.8" y="148.4">68</text>
<text x="64.3" y="144.3">MPI3C</text>
<text x="64.3" y="146.8">MPI3D</text>
<text x="64.3" y="149.4">MPI3E</text>
<text x="83.2" y="144.3">RTSF</text>
<text x="83.2" y="146.8">CTSF</text>
<text x="83.2" y="149.4">GINF</text>
<text x="89.7" y="145.9">63</text>
<text x="89.7" y="148.4">66</text>
<text x="101.6" y="145.7">CTS5</text>
<text x="60.8" y="151">70</text>
<text x="62.2" y="153.5">2</text>
<text x="64.3" y="151.9">MPI3F</text>
<text x="64.3" y="154.5">MPI3G</text>
<text x="84.6" y="151.9">CDF</text>
<text x="89.7" y="151">62</text>
<text x="101.6" y="150.8">DCD5</text>
<text x="101.6" y="155.9">TXD6</text>
<text x="146.2" y="155.6">74ALS374</text>
<text x="146.2" y="153.5">U35</text>
<text x="62.2" y="156.1">4</text>
<text x="64.3" y="157">MPI3H</text>
<text x="83.2" y="157">TXDG</text>
<text x="83.2" y="159.5">RXDG</text>
<text x="89.7" y="156.1">73</text>
<text x="89.7" y="158.6">75</text>
<text x="89.7" y="161.1">67</text>
<text x="101.6" y="158.4">RXD6</text>
<text x="101.6" y="161">RTS6</text>
<text x="134.8" y="158.4">BD07</text>
<text x="134.8" y="161">BD06</text>
<text x="142.6" y="158.4">18</text>
<text x="142.6" y="161">17</text>
<text x="146.7" y="159.5">8D</text>
<text x="153.5" y="159.5">8Q</text>
<text x="157.6" y="158.4">19</text>
<text x="157.6" y="161">16</text>
<text x="165.1" y="161">DTR6</text>
<text x="165.1" y="158.4">DTR7</text>
<text x="83.2" y="162.1">RTSG</text>
<text x="83.2" y="164.6">CTSG</text>
<text x="83.2" y="167.2">GING</text>
<text x="89.7" y="163.7">76</text>
<text x="89.7" y="166.2">82</text>
<text x="101.6" y="163.5">CTS6</text>
<text x="134.8" y="163.5">BD05</text>
<text x="134.8" y="166.1">BD04</text>
<text x="142.6" y="163.5">14</text>
<text x="142.6" y="166.1">13</text>
<text x="146.7" y="162.1">7D</text>
<text x="146.7" y="164.6">6D</text>
<text x="146.7" y="167.2">5D</text>
<text x="153.5" y="162.1">7Q</text>
<text x="153.5" y="164.6">6Q</text>
<text x="153.5" y="167.2">5Q</text>
<text x="157.6" y="163.5">15</text>
<text x="157.6" y="166.1">12</text>
<text x="165.1" y="166.1">DTR4</text>
<text x="165.1" y="163.5">DTR5</text>
<text x="84.6" y="169.7">CDG</text>
<text x="89.7" y="168.8">78</text>
<text x="89.7" y="173.8">55</text>
<text x="101.6" y="168.6">DCD6</text>
<text x="101.6" y="173.7">TXD7</text>
<text x="134.8" y="168.6">BD03</text>
<text x="134.8" y="171.1">BD02</text>
<text x="134.8" y="173.7">BD01</text>
<text x="144" y="168.6">8</text>
<text x="144" y="171.1">7</text>
<text x="144" y="173.7">4</text>
<text x="146.7" y="169.7">4D</text>
<text x="146.7" y="172.2">3D</text>
<text x="153.5" y="169.7">4Q</text>
<text x="153.5" y="172.2">3Q</text>
<text x="157.6" y="168.6">9</text>
<text x="157.6" y="171.1">6</text>
<text x="157.6" y="173.7">5</text>
<text x="165.1" y="173.7">DTR1</text>
<text x="165.1" y="171.1">DTR2</text>
<text x="165.1" y="168.6">DTR3</text>
<text x="83.2" y="174.8">TXDH</text>
<text x="83.2" y="177.3">RXDH</text>
<text x="83.2" y="179.9">RTSH</text>
<text x="89.7" y="176.4">59</text>
<text x="89.7" y="178.9">54</text>
<text x="101.6" y="176.2">RXD7</text>
<text x="101.6" y="178.8">RTS7</text>
<text x="134.8" y="176.2">BD00</text>
<text x="144" y="176.2">3</text>
<text x="146.7" y="174.8">2D</text>
<text x="146.7" y="177.3">1D</text>
<text x="153.5" y="174.8">2Q</text>
<text x="153.5" y="177.3">1Q</text>
<text x="157.6" y="176.2">2</text>
<text x="165.1" y="176.2">DTR0</text>
<text x="200.8" y="179.2">(C)</text>
<text x="206.5" y="179.2">1988,89,90</text>
<text x="222.3" y="179.2">GEORGE</text>
<text x="232.3" y="179.2">SCOLARO</text>
<text x="83.2" y="182.4">CTSH</text>
<text x="83.2" y="184.9">GINH</text>
<text x="89.7" y="181.5">77</text>
<text x="89.7" y="184">84</text>
<text x="101.6" y="181.3">CTS7</text>
<text x="147.6" y="180.8">CK</text>
<text x="149.2" y="184.3">1</text>
<text x="152.7" y="181.3">OE</text>
<text x="154.3" y="184.3">1</text>
<text x="200.8" y="184.3">SUNNYVALE,</text>
<text x="200.8" y="181.8">941</text>
<text x="206.5" y="181.8">CHEHALIS</text>
<text x="216.5" y="184.3">CA,</text>
<text x="219.4" y="181.8">DRIVE</text>
<text x="222.3" y="184.3">94087</text>
<text x="84.6" y="187.5">CDH</text>
<text x="89.7" y="186.5">80</text>
<text x="101.6" y="186.4">DCD7</text>
<text x="134.8" y="187.6">/OCT0L</text>
<text x="149.2" y="186.1">1</text>
<text x="200.8" y="188.1">DATE:</text>
<text x="213.5" y="188.1">890114</text>
<text x="235.1" y="188.1">REV:</text>
<text x="242.7" y="188.1">1A</text>
<text x="200.8" y="197">CLOCK,</text>
<text x="210.8" y="197">CPU</text>
<text x="216.5" y="197">AND</text>
<text x="222.3" y="197">BUFFERS</text>
<text x="237.8" y="197">SHEET</text>
<text x="247.8" y="197">7</text>
<text x="250.5" y="197">OF</text>
<text x="255.4" y="197">8</text>
</g>
</svg>
